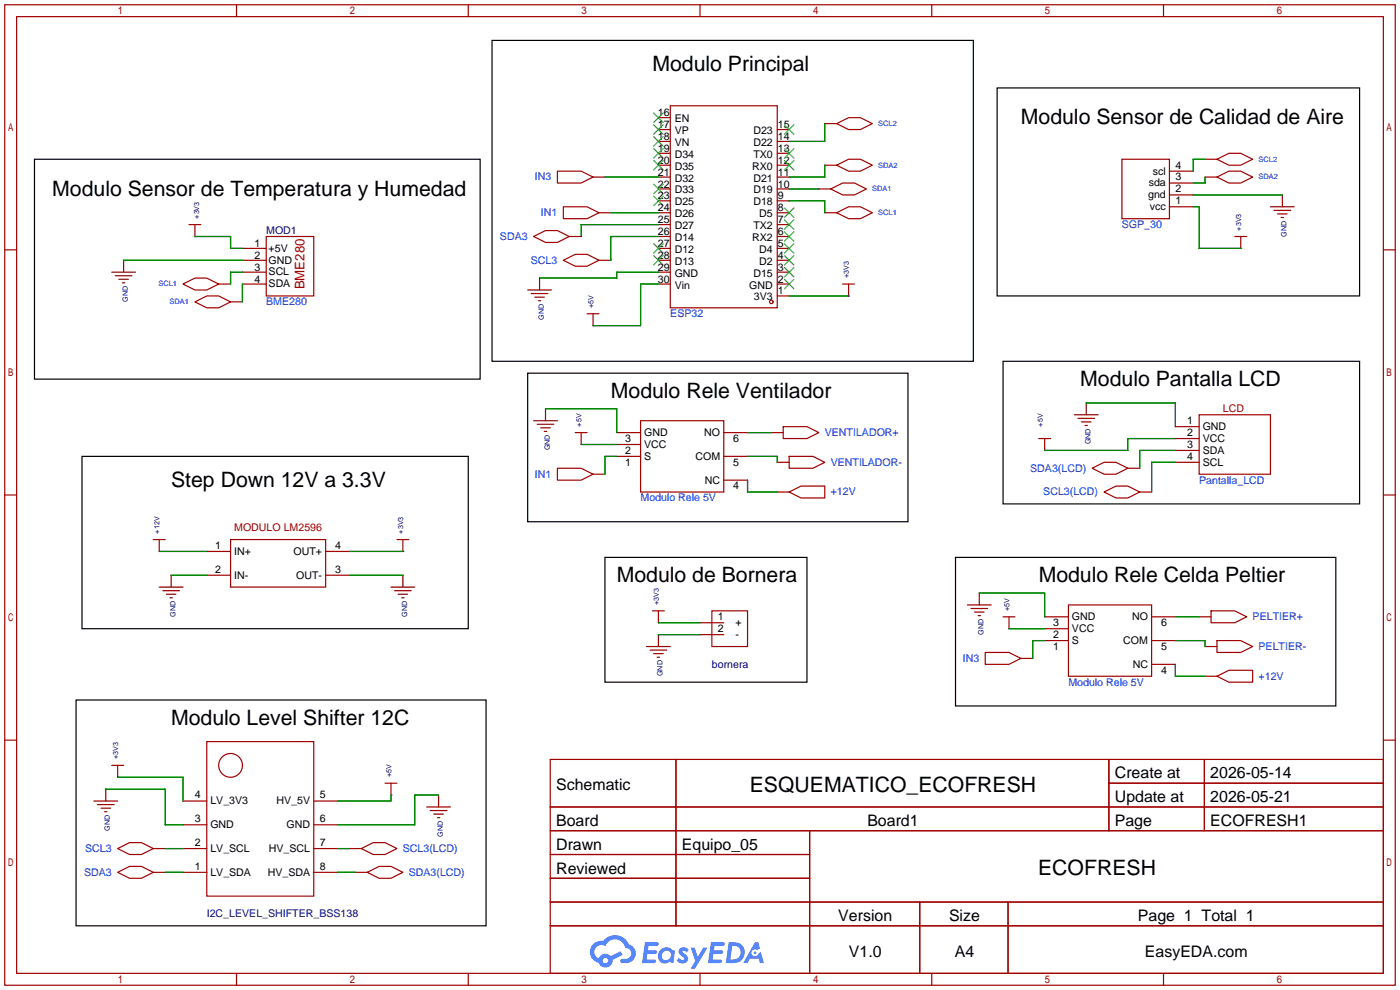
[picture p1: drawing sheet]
<svg xmlns="http://www.w3.org/2000/svg" width="299mm" height="212mm" viewBox="0 0 299 212" stroke-linecap="round" stroke-linejoin="round" font-family="sans-serif">
<g fill="none" stroke="#a10000" stroke-width=".25">
<path d="M1 1h297.2v209.6h-297.2zM3.6 3.6h292.1v204.4h-292.1zM50.5 1v2.6M100.1 1v2.6M149.6 1v2.6M199.1 1v2.6M248.7 1v2.6M1 53.4h2.6M295.7 53.4h2.5M1 105.8h2.6M295.7 105.8h2.5M1 158.2h2.6"/>
<path d="M295.7 158.2h2.5M117.6 162.3h178.1v45.7h-178.1zM117.6 172.5h178.1M117.6 177.5h178.1M144.5 162.3v35.6M173 177.5v30.5M237 162.3v15.2M237 167.4h58.7M257.4 162.3v15.2M117.6 182.6h55.4M117.6 192.8h178.1M117.6 187.7h55.4"/>
<path d="M117.6 197.9h178.1M196.6 192.8v15.2M215.4 192.8v15.2M50.5 208v2.6M100.1 208v2.6M149.6 208v2.6M199.1 208v2.6M248.7 208v2.6"/>
</g>
<g fill="#5487ff">
<path d="M145.3 202.7a1.3 1.3 0 0 1 1.9 .3l-.4 .6a.54 .54 0 0 0-.9-.2l.1 .2a1.34 1.34 0 0 1 .9 1.8 1.47 1.47 0 0 1-2.3-.1l.5-.6 .8 .5a.31 .31 0 0 0 .4-.3 .31 .31 0 0 0-.3-.4 1.12 1.12 0 0 1-.7-1.8z"/>
<path d="M147.6 202.5h.9l.6 2 1.2-2h.9l-2.7 4.6h-.9l1-1.7z"/>
<path d="M137.8 201.4h1.7a1.31 1.31 0 0 1 1.2 .2 .4 .4 0 0 1-.3 .5l-1.8 .1-.1 .9h1.6a.4 .4 0 0 1 .4 .4 .4 .4 0 0 1-.5 .4h-1.6l-.2 1.2h1.4a.46 .46 0 0 1 .5 0 .46 .46 0 0 1 .1 .5l-.4 .2h-2.6z"/>
<path d="M151.9 201.4h1.7a1.32 1.32 0 0 1 1.2 .2 .39 .39 0 0 1-.3 .5l-1.8 .1-.1 .9h1.6a.4 .4 0 0 1 .4 .4 .4 .4 0 0 1-.4 .4h-1.7l-.2 1.2h1.4a.46 .46 0 0 1 .5 0 .46 .46 0 0 1 .1 .5l-.4 .2h-2.6z"/>
<path d="M161.3 201.4h.8l.3 1.3-.6 .4a.75 .75 0 0 0-1.1 .3 .75 .75 0 0 0 .5 1 .75 .75 0 0 0 .9-.7l.5-.2 .6 2.3h-.8l-.3-.9h-1.8l-.5 .9h-1z"/>
<path d="M155.7 201.4l-.6 4.4h1.5a2.27 2.27 0 0 0 2.6-2.2 2.27 2.27 0 0 0-2.7-2.2zM156.5 202.1a1.5 1.5 0 0 1 1.8 1.6 1.5 1.5 0 0 1-1.9 1.4h-.3z"/>
<path d="M141.2 203a1.6 1.6 0 0 0-.3 2.3 1.6 1.6 0 0 0 2.3 .2l.7 .3 .3-2.4-.1-.3-.5-.1a1.58 1.58 0 0 0-2.4 0zM141.8 203.5a.98 .98 0 0 1 1.6 .4 .98 .98 0 0 1-1.1 1.3 .94 .94 0 0 1-.9-.7 .94 .94 0 0 1 .4-1z"/>
<path d="M126.8 201.8a2.37 2.37 0 0 0 1.1 4 1.54 1.54 0 0 0 1.8 1 1.54 1.54 0 0 0 1.2-1.6l2.2-1.1-.5-.8-2 1a1.57 1.57 0 0 0-2.7 .5 1.5 1.5 0 0 1-.7-2.1 1.5 1.5 0 0 1 2.2-.5 2.23 2.23 0 0 1 2.3-1.4 2.23 2.23 0 0 1 2 1.8 1.16 1.16 0 0 1 1.2 1.1 1.16 1.16 0 0 1-1.1 1.2h-.7a.47 .47 0 0 0-.5 .4 .47 .47 0 0 0 .4 .5 2.17 2.17 0 0 0 2.5-.9 2.17 2.17 0 0 0-.3-2.7l-.8-.4a3.2 3.2 0 0 0-5.5-.7l-1.1 .1zM128.8 205.3a.6 .6 0 0 1 1.2 0 .6 .6 0 0 1-1.2 0z"/>
<circle cx="161.4" cy="203.6" r=".28"/>
</g>
<g fill="none" stroke="#a10000" stroke-width=".25">
<path d="M119.1 36.6h5.1l2.5 1.2-2.5 1.3h-5.1zM126.7 37.8h2.6M140.7 37.8h2.6M140.7 35.3h2.6M140.7 32.8h2.6M140.7 30.2h2.6M140.7 27.7h2.6M140.7 25.1h2.6M143.3 22.6h22.8v43.2h-22.8zM166.1 37.8h2.6M166.1 35.3h2.6M166.1 32.8h2.6"/>
<path d="M166.1 30.2h2.6M166.1 27.7h2.6M176.3 35.3h2.5M176.3 26.4h2.5M178.8 35.3l2.6-1.3h2.5l2.5 1.3-2.5 1.3h-2.5zM178.8 26.4l2.6-1.3h2.5l2.5 1.3-2.5 1.3h-2.5zM239.8 34h10.1v12.7h-10.1zM249.9 39.1h5.1M249.9 36.6h5.1M257.6 37.8h2.5M257.6 34h2.5M260.1 37.8l2.5-1.2h2.6l2.5 1.2-2.5 1.3h-2.6z"/>
<path d="M260.1 34l2.5-1.2h2.6l2.5 1.2-2.5 1.3h-2.6zM26.4 55.6h.1M40.4 48h2.5M41.7 48v2.5M51.8 58.2h5.1M51.8 55.6h5.1M51.8 53.1h5.1M56.9 50.5h10.2v12.7h-10.2zM114 50.5l2.6-1.2h2.5l2.6 1.2-2.6 1.3h-2.5zM115.3 59.4h.1M120.4 44.2h5.1l2.5 1.3-2.5 1.2h-5.1zM120.4 55.6l2.5-1.2h2.6l2.5 1.2-2.5 1.3h-2.6z"/>
<path d="M121.7 50.5h2.5M128 55.6h2.6M128 45.5h2.6M140.7 58.2h2.6M140.7 55.6h2.6M140.7 53.1h2.6M140.7 50.5h2.6M140.7 48h2.6M140.7 45.5h2.6M140.7 42.9h2.6M140.7 40.4h2.6M166.1 58.2h2.6"/>
<path d="M166.1 55.6h2.6M166.1 53.1h2.6M166.1 50.5h2.6M166.1 48h2.6M166.1 45.5h2.6M166.1 42.9h2.6M166.1 40.4h2.6M175 40.4h2.5M176.3 45.5h2.5M177.5 40.4l2.6-1.3h2.5l2.6 1.3-2.6 1.3h-2.5zM178.8 45.5l2.6-1.3h2.5l2.5 1.3-2.5 1.2h-2.5zM249.9 44.2h5.1"/>
<path d="M249.9 41.7h5.1M263.9 50.5h2.5M265.2 50.5v2.6M274.1 41.7h.1M39.1 60.7l2.6-1.3h2.5l2.5 1.3-2.5 1.3h-2.5zM41.7 64.5l2.5-1.3h2.5l2.6 1.3-2.6 1.3h-2.5zM46.7 60.7h2.6M49.3 64.5h2.5M51.8 60.7h5.1M125.5 67.1h2.5M126.7 67.1v2.5M140.7 60.7h2.6"/>
<path d="M166.1 63.2h2.6M166.1 60.7h2.6M180.1 60.7h2.5M181.4 60.7v2.5M116.6 87.4h.1M122.9 92.5h2.6M124.2 92.5v2.5M131.8 97.5h5.1M131.8 95h5.1M131.8 92.5h5.1M136.9 89.9h17.8v15.3h-17.8zM154.7 97.5h5.1"/>
<path d="M154.7 92.5h5.1M164.8 92.5h2.6M166.1 98.8h2.6M167.4 91.2h5.1l2.5 1.3-2.5 1.2h-5.1zM168.7 97.5h5l2.6 1.3-2.6 1.3h-5zM222 93.7h2.5M223.3 93.7v2.6M232.2 86.1h.1M251.2 98.8h5.1M251.2 93.7h5.1M251.2 91.2h5.1M251.2 96.3h5.1"/>
<path d="M256.3 88.6h15.2v12.7h-15.2zM32.8 115.3h2.5M34 115.3v2.6M44.2 117.9h5.1M49.3 115.3h20.3v10.2h-20.3zM69.6 117.9h5.1M84.8 115.3h2.6M86.1 115.3v2.6M119.1 100.1h5.1l2.5 1.2-2.5 1.3h-5.1zM126.7 101.3h2.6M154.7 102.6h5.1M166.1 105.2h2.6"/>
<path d="M168.7 105.2l2.5-1.3h5.1v2.5h-5.1zM233.4 100.1l2.6-1.3h2.5l2.5 1.3-2.5 1.2h-2.5zM236 105.2l2.5-1.3h2.5l2.6 1.3-2.6 1.2h-2.5zM241 100.1h2.6M243.6 105.2h2.5M36.6 122.9h.1M44.2 122.9h5.1M69.6 122.9h5.1M86.1 122.9h.1M139.4 130.6h2.6M140.7 135.6h.1M140.7 130.6v2.5"/>
<path d="M149.6 133.1h5.1M149.6 135.6h5.1M152.1 130.6h7.7v7.6h-7.7zM209.3 126.7h.1M210.6 139.4h5l2.6 1.3-2.6 1.3h-5zM214.4 131.8h2.5M215.6 131.8v2.6M223.3 136.9h5M223.3 134.4h5M223.3 131.8h5M228.3 129.3h17.8v15.2h-17.8zM246.1 136.9h5.1"/>
<path d="M246.1 131.8h5.1M256.3 131.8h2.5M257.6 138.2h2.5M258.8 130.6h5.1l2.5 1.2-2.5 1.3h-5.1zM260.1 136.9h5.1l2.5 1.3-2.5 1.2h-5.1zM44.2 158.5h22.9v33h-22.9zM218.2 140.7h2.5M246.1 142h5.1M257.6 144.5h2.5M260.1 144.5l2.5-1.2h5.1v2.5h-5.1zM22.6 168.7h.1M23.9 163.6h2.5"/>
<path d="M25.1 163.6v2.5M39.1 176.3h5.1M39.1 171.2h5.1M67.1 176.3h5M67.1 171.2h5M82.3 167.4h2.5M83.6 167.4v2.5M93.7 169.9h.1M25.1 186.4l2.6-1.2h2.5l2.6 1.2-2.6 1.3h-2.5zM25.1 181.4l2.6-1.3h2.5l2.6 1.3-2.6 1.2h-2.5zM32.8 186.4h2.5M32.8 181.4h2.5"/>
<path d="M39.1 186.4h5.1M39.1 181.4h5.1M67.1 186.4h5M67.1 181.4h5M74.7 181.4h2.5M75.9 186.4h2.6M77.2 181.4l2.6-1.3h2.5l2.5 1.3-2.5 1.2h-2.5zM78.5 186.4l2.5-1.2h2.6l2.5 1.2-2.5 1.3h-2.6z"/>
<circle cx="164.8" cy="64.5" r=".38"/>
<circle cx="49.3" cy="163.6" r="2.54"/>
</g>
<g fill="none" stroke="#3c3" stroke-width=".25">
<path d="M139.7 24.1l2 2.1M139.7 26.7l2 2M139.7 29.2l2 2M139.7 31.8l2 2M139.7 34.3l2 2M139.7 39.4l2 2M141.7 24.1l-2 2.1M141.7 26.7l-2 2M141.7 29.2l-2 2M141.7 31.8l-2 2M141.7 34.3l-2 2M141.7 39.4l-2 2"/>
<path d="M167.6 34.3l2.1 2M167.6 31.8l2.1 2M167.6 26.7l2.1 2M169.7 34.3l-2.1 2M169.7 31.8l-2.1 2M169.7 26.7l-2.1 2M139.7 41.9l2 2M139.7 52.1l2 2M139.7 54.6l2 2M141.7 54.6l-2 2M141.7 41.9l-2 2M141.7 52.1l-2 2"/>
<path d="M167.6 59.7l2.1 2M167.6 57.2l2.1 2M167.6 54.6l2.1 2M167.6 52.1l2.1 2M167.6 49.5l2.1 2.1M167.6 47l2.1 2M167.6 44.4l2.1 2.1M169.7 59.7l-2.1 2M169.7 57.2l-2.1 2M169.7 54.6l-2.1 2M169.7 52.1l-2.1 2M169.7 49.5l-2.1 2.1"/>
<path d="M169.7 47l-2.1 2M169.7 44.4l-2.1 2.1"/>
</g>
<path d="M105.2 8.6h102.8v68.6h-102.8zM213.1 18.8h77.5v44.4h-77.5zM7.4 34h95.2v47h-95.2zM112.8 79.8h81.3v31.7h-81.3zM214.4 77.2h76.2v30.5h-76.2zM17.5 97.5h82.6v36.9h-82.6zM129.3 119.1h43.2v26.7h-43.2zM204.2 119.1h81.3v31.8h-81.3zM16.3 149.6h87.6v48.3h-87.6z" fill="none" stroke="#000" stroke-width=".25"/>
<g fill="none" stroke="#008700" stroke-width=".25">
<path d="M129.3 37.8h11.4M176.3 26.4v3.8h-7.6M176.3 35.3v2.5h-7.6M257.6 37.8v1.3h-2.6M257.6 34h-2.6v2.6M26.4 55.6h25.4M41.7 50.5h7.6v2.6h2.5M51.8 58.2h-2.5v2.5M130.6 45.5h10.1M140.7 58.2h-8.9v1.2h-16.5M140.7 50.5h-10.1v5.1M140.7 48h-16.5v2.5"/>
<path d="M168.7 40.4h6.3M168.7 42.9h7.6v2.6M255 44.2h1.3v8.9h8.9M255 41.7h19.1M51.8 60.7v3.8M140.7 60.7h-3.8v8.9h-10.2M168.7 63.2h12.7M116.6 87.4h15.2v5.1M124.2 95h7.6M131.8 97.5h-2.5v3.8M159.8 97.5h6.3v1.3M159.8 92.5h5"/>
<path d="M232.2 86.1h19v5.1M251.2 93.7h-10.2v2.6h-17.7M251.2 96.3h-7.6v3.8M251.2 98.8h-5.1v6.4M34 117.9h10.2M74.7 117.9h11.4M159.8 102.6v2.6h6.3M36.6 122.9h7.6M74.7 122.9h11.4M140.7 133.1h8.9M140.7 135.6h8.9M209.3 126.7h14v5.1"/>
<path d="M215.6 134.4h7.7M223.3 136.9h-2.6v3.8M251.2 136.9h6.4v1.3M251.2 131.8h5.1M251.2 142v2.5h6.4M22.6 168.7h12.7v7.6h3.8M25.1 166.1h14v5.1M83.6 169.9v1.3h-11.5M93.7 169.9h-5.1v6.4h-16.5M35.3 186.4h3.8M35.3 181.4h3.8M72.1 186.4h3.8"/>
<path d="M72.1 181.4h2.6"/>
</g>
<g fill="none" stroke="#800000" stroke-width=".25">
<path d="M23.9 58.2h5.1M24.6 58.9h3.6M25.4 59.7h2M26.4 55.6v2.6M115.3 59.4v2.6M271.5 44.2h5.1M272.3 45h3.5M273 45.7h2.1M273.8 46.5h.5M274.1 41.7v2.5M26.2 60.5h.5M112.8 62h5.1"/>
<path d="M113.5 62.7h3.6M114.3 63.5h2M115.1 64.3h.5M114 89.9h5.1M114.8 90.7h3.6M115.6 91.4h2M116.3 92.2h.5M116.6 87.4v2.5M229.6 88.6h5.1M230.4 89.4h3.5M231.1 90.2h2.1M231.9 90.9h.5"/>
<path d="M232.2 86.1v2.5M34 125.5h5.1M34.8 126.2h3.6M35.6 127h2M36.3 127.8h.5M36.6 122.9v2.6M83.6 125.5h5M84.3 126.2h3.6M85.1 127h2M85.9 127.8h.5M86.1 122.9v2.6M138.2 138.2h5.1"/>
<path d="M138.9 138.9h3.6M139.7 139.7h2M140.7 135.6v2.6M206.8 129.3h5M207.5 130h3.6M208.3 130.8h2M209 131.6h.5M209.3 126.7v2.6M140.5 140.5h.5M20.1 171.2h5M20.8 172h3.6M21.6 172.7h2"/>
<path d="M22.4 173.5h.5M22.6 168.7v2.5M91.2 172.5h5.1M91.9 173.2h3.6M92.7 174h2M93.5 174.8h.5M93.7 169.9v2.6"/>
</g>
<path d="M41.7 50.5h.1M265.2 53.1h.1M126.7 69.6h.1M181.4 63.2h.1M124.2 95h.1M223.3 96.3h.1M34 117.9h.1M86.1 117.9h.1M140.7 133.1h.1M215.6 134.4h.1M25.1 166.1h.1M83.6 169.9h.1" fill="none" stroke="#00f" stroke-width=".25"/>
<g font-size="4.5">
<text x="139.4" y="15.2">Modulo Principal</text>
<text x="218.2" y="26.6">Modulo Sensor de Calidad de Aire</text>
<text x="11.2" y="41.8">Modulo Sensor de Temperatura y Humedad</text>
<text x="230.9" y="82.5">Modulo Pantalla LCD</text>
<text x="130.6" y="85">Modulo Rele Ventilador</text>
<text x="36.6" y="104.1">Step Down 12V a 3.3V</text>
<text x="131.8" y="124.4">Modulo de Bornera</text>
<text x="222" y="124.4">Modulo Rele Celda Peltier</text>
<text x="36.6" y="154.9">Modulo Level Shifter 12C</text>
<text x="160.2" y="169.2">ESQUEMATICO_ECOFRESH</text>
<text x="221.9" y="187">ECOFRESH</text>
</g>
<g font-size="3.4">
<text x="238.3" y="166.4">Create at</text>
<text x="258.7" y="166.4">2026-05-14</text>
<text x="118.9" y="168.9">Schematic</text>
<text x="238.3" y="171.4">Update at</text>
<text x="258.7" y="171.4">2026-05-21</text>
<text x="118.9" y="176.5">Board</text>
<text x="185.4" y="176.5">Board1</text>
<text x="238.3" y="176.5">Page</text>
<text x="258.7" y="176.5">ECOFRESH1</text>
<text x="118.9" y="181.6">Drawn</text>
<text x="145.7" y="181.6">Equipo_05</text>
<text x="118.9" y="186.7">Reviewed</text>
<text x="179.2" y="196.8">Version</text>
<text x="202.8" y="196.8">Size</text>
<text x="243.2" y="196.8">Page 1 Total 1</text>
<text x="181.4" y="204.5">V1.0</text>
<text x="204.1" y="204.5">A4</text>
<text x="244.7" y="204.5">EasyEDA.com</text>
</g>
<text font-size="2.8" fill="#a00000" x="65.1" y="61.9" transform="rotate(-90 65.1 61.9)">BME280</text>
<g font-size="2.3">
<text x="140.6" y="24.8">16</text>
<text x="140.6" y="27.4">17</text>
<text x="140.6" y="29.9">18</text>
<text x="144.2" y="26.1">EN</text>
<text x="144.2" y="28.6">VP</text>
<text x="161" y="28.6">D23</text>
<text x="166.2" y="29.9">14</text>
<text x="166.2" y="27.4">15</text>
<text x="140.6" y="32.5">19</text>
<text x="140.6" y="35">20</text>
<text x="144.2" y="31.2">VN</text>
<text x="144.2" y="33.7">D34</text>
<text x="161" y="33.7">TX0</text>
<text x="161" y="31.2">D22</text>
<text x="166.2" y="35">12</text>
<text x="166.2" y="32.5">13</text>
<text x="140.6" y="37.5">21</text>
<text x="140.6" y="40.1">22</text>
<text x="144.2" y="36.3">D35</text>
<text x="144.2" y="38.8">D32</text>
<text x="144.2" y="41.3">D33</text>
<text x="160.8" y="36.3">RX0</text>
<text x="161" y="41.3">D19</text>
<text x="161" y="38.8">D21</text>
<text x="166.2" y="40.1">10</text>
<text x="166.2" y="37.5">11</text>
<text x="245.5" y="39.8">sda</text>
<text x="246.4" y="37.3">scl</text>
<text x="251.2" y="41.1">2</text>
<text x="251.2" y="38.6">3</text>
<text x="251.2" y="36">4</text>
<text x="140.6" y="42.6">23</text>
<text x="140.6" y="45.2">24</text>
<text x="140.6" y="47.7">25</text>
<text x="144.2" y="43.9">D25</text>
<text x="144.2" y="46.4">D26</text>
<text x="161" y="43.9">D18</text>
<text x="162.3" y="46.4">D5</text>
<text x="166.2" y="47.7">7</text>
<text x="166.2" y="45.2">8</text>
<text x="166.2" y="42.6">9</text>
<text x="245.4" y="42.4">gnd</text>
<text x="245.8" y="44.9">vcc</text>
<text x="251.2" y="43.7">1</text>
<text x="54.4" y="52.8">1</text>
<text x="57.4" y="53.8">+5V</text>
<text x="140.6" y="50.2">26</text>
<text x="140.6" y="52.8">27</text>
<text x="144.2" y="49">D27</text>
<text x="144.2" y="51.5">D14</text>
<text x="160.8" y="51.5">RX2</text>
<text x="161" y="49">TX2</text>
<text x="166.2" y="52.8">5</text>
<text x="166.2" y="50.2">6</text>
<text x="54.4" y="55.3">2</text>
<text x="54.4" y="57.9">3</text>
<text x="57.4" y="56.3">GND</text>
<text x="57.4" y="58.9">SCL</text>
<text x="140.6" y="55.3">28</text>
<text x="140.6" y="57.9">29</text>
<text x="144.2" y="54">D12</text>
<text x="144.2" y="56.6">D13</text>
<text x="144.2" y="59.1">GND</text>
<text x="161" y="59.1">D15</text>
<text x="162.3" y="56.6">D2</text>
<text x="162.3" y="54">D4</text>
<text x="166.2" y="57.9">3</text>
<text x="166.2" y="55.3">4</text>
<text x="54.4" y="60.4">4</text>
<text x="57.4" y="61.4">SDA</text>
<text x="140.6" y="60.4">30</text>
<text x="144.2" y="61.7">Vin</text>
<text x="160.1" y="61.7">GND</text>
<text x="161.1" y="64.2">3V3</text>
<text x="166.2" y="62.9">1</text>
<text x="166.2" y="60.4">2</text>
<text x="133.6" y="94.5">3</text>
<text x="137.7" y="95.7">VCC</text>
<text x="137.7" y="93.2">GND</text>
<text x="150.5" y="93.2">NO</text>
<text x="156.7" y="94.5">6</text>
<text x="253.8" y="90.6">1</text>
<text x="253.8" y="93.2">2</text>
<text x="253.8" y="95.7">3</text>
<text x="257" y="91.9">GND</text>
<text x="257" y="94.5">VCC</text>
<text x="133.6" y="99.5">1</text>
<text x="133.6" y="97">2</text>
<text x="137.7" y="98.3">S</text>
<text x="148.6" y="98.3">COM</text>
<text x="156.7" y="99.5">5</text>
<text x="253.8" y="98.3">4</text>
<text x="257" y="97">SDA</text>
<text x="257" y="99.5">SCL</text>
<text x="150.7" y="103.3">NC</text>
<text x="156.7" y="104.6">4</text>
<text x="46" y="117.3">1</text>
<text x="50" y="118.6">IN+</text>
<text x="62.7" y="118.6">OUT+</text>
<text x="71.6" y="117.3">4</text>
<text x="46" y="122.4">2</text>
<text x="50" y="123.7">IN-</text>
<text x="63.3" y="123.7">OUT-</text>
<text x="71.6" y="122.4">3</text>
<text x="153.4" y="132.6">1</text>
<text x="153.4" y="135.1">2</text>
<text x="157.2" y="133.8">+</text>
<text x="157.2" y="136.4">-</text>
<text x="225.1" y="136.4">2</text>
<text x="225.1" y="133.8">3</text>
<text x="229.1" y="137.6">S</text>
<text x="229.1" y="135.1">VCC</text>
<text x="229.1" y="132.6">GND</text>
<text x="240.1" y="137.6">COM</text>
<text x="242" y="132.6">NO</text>
<text x="248.2" y="133.8">6</text>
<text x="225.1" y="138.9">1</text>
<text x="242.1" y="142.7">NC</text>
<text x="248.2" y="144">4</text>
<text x="248.2" y="138.9">5</text>
<text x="41.7" y="170.7">4</text>
<text x="45" y="171.9">LV_3V3</text>
<text x="59.1" y="171.9">HV_5V</text>
<text x="68.3" y="170.7">5</text>
<text x="41.7" y="175.7">3</text>
<text x="45" y="177">GND</text>
<text x="61.3" y="177">GND</text>
<text x="68.3" y="175.7">6</text>
<text x="41.7" y="185.9">1</text>
<text x="41.7" y="180.8">2</text>
<text x="45" y="182.1">LV_SCL</text>
<text x="57.5" y="182.1">HV_SCL</text>
<text x="68.3" y="180.8">7</text>
<text x="68.3" y="185.9">8</text>
<text x="45" y="187.2">LV_SDA</text>
<text x="57.2" y="187.2">HV_SDA</text>
</g>
<g font-size="2.3" fill="#00f">
<text x="114.3" y="38.6">IN3</text>
<text x="115.6" y="46.2">IN1</text>
<text x="106.9" y="51.3">SDA3</text>
<text x="239.8" y="48.7">SGP_30</text>
<text x="113.5" y="56.4">SCL3</text>
<text x="56.9" y="65.2">BME280</text>
<text x="143.3" y="67.8">ESP32</text>
<text x="176.3" y="93.2">VENTILADOR+</text>
<text x="177.5" y="99.5">VENTILADOR-</text>
<text x="220.2" y="100.8">SDA3(LCD)</text>
<text x="114.3" y="102.1">IN1</text>
<text x="136.9" y="107.2">Modulo Rele 5V</text>
<text x="177.5" y="105.9">+12V</text>
<text x="223" y="105.9">SCL3(LCD)</text>
<text x="256.3" y="103.3">Pantalla_LCD</text>
<text x="267.7" y="132.6">PELTIER+</text>
<text x="205.8" y="141.4">IN3</text>
<text x="269" y="138.9">PELTIER-</text>
<text x="228.3" y="146.5">Modulo Rele 5V</text>
<text x="269" y="145.3">+12V</text>
<text x="18.2" y="182.1">SCL3</text>
<text x="86.1" y="182.1">SCL3(LCD)</text>
<text x="18" y="187.2">SDA3</text>
<text x="87.4" y="187.2">SDA3(LCD)</text>
</g>
<g font-size="2.3" fill="#000080">
<text x="56.9" y="50">MOD1</text>
<text x="152.1" y="142.7">bornera</text>
<text x="44.2" y="196.1">I2C_LEVEL_SHIFTER_BSS138</text>
</g>
<g font-size="2.3" fill="#a00000">
<text x="261.4" y="88.1">LCD</text>
<text x="50" y="113.5">MODULO LM2596</text>
</g>
<g font-size="1.6" fill="#00f">
<text x="187.7" y="26.9">SCL2</text>
<text x="187.7" y="35.8">SDA2</text>
<text x="269" y="34.5">SCL2</text>
<text x="186.4" y="40.9">SDA1</text>
<text x="269" y="38.4">SDA2</text>
<text x="187.7" y="46">SCL1</text>
<text x="33.9" y="61.2">SCL1</text>
<text x="36.2" y="65">SDA1</text>
</g>
<g font-size="1.5" fill="#000080">
<text x="42.6" y="46.7" transform="rotate(-90 42.6 46.7)">+3V3</text>
<text x="265.3" y="49.3" transform="rotate(-90 265.3 49.3)">+3V3</text>
<text x="275" y="50.5" transform="rotate(-90 275 50.5)">GND</text>
<text x="181.4" y="59.4" transform="rotate(-90 181.4 59.4)">+3V3</text>
<text x="27.3" y="64.5" transform="rotate(-90 27.3 64.5)">GND</text>
<text x="126.8" y="65.8" transform="rotate(-90 126.8 65.8)">+5V</text>
<text x="116.2" y="68.3" transform="rotate(-90 116.2 68.3)">GND</text>
<text x="124.3" y="91.2" transform="rotate(-90 124.3 91.2)">+5V</text>
<text x="222.9" y="91.2" transform="rotate(-90 222.9 91.2)">+5V</text>
<text x="233.1" y="95" transform="rotate(-90 233.1 95)">GND</text>
<text x="117.5" y="96.3" transform="rotate(-90 117.5 96.3)">GND</text>
<text x="34.1" y="114" transform="rotate(-90 34.1 114)">+12V</text>
<text x="86.2" y="114" transform="rotate(-90 86.2 114)">+3V3</text>
<text x="37.5" y="131.8" transform="rotate(-90 37.5 131.8)">GND</text>
<text x="87" y="131.8" transform="rotate(-90 87 131.8)">GND</text>
<text x="140.8" y="129.3" transform="rotate(-90 140.8 129.3)">+3V3</text>
<text x="215.7" y="130.6" transform="rotate(-90 215.7 130.6)">+5V</text>
<text x="210.2" y="135.6" transform="rotate(-90 210.2 135.6)">GND</text>
<text x="141.6" y="144.5" transform="rotate(-90 141.6 144.5)">GND</text>
<text x="25.2" y="162.3" transform="rotate(-90 25.2 162.3)">+3V3</text>
<text x="83.6" y="166.1" transform="rotate(-90 83.6 166.1)">+5V</text>
<text x="23.5" y="177.5" transform="rotate(-90 23.5 177.5)">GND</text>
<text x="94.6" y="178.8" transform="rotate(-90 94.6 178.8)">GND</text>
</g>
</svg>
